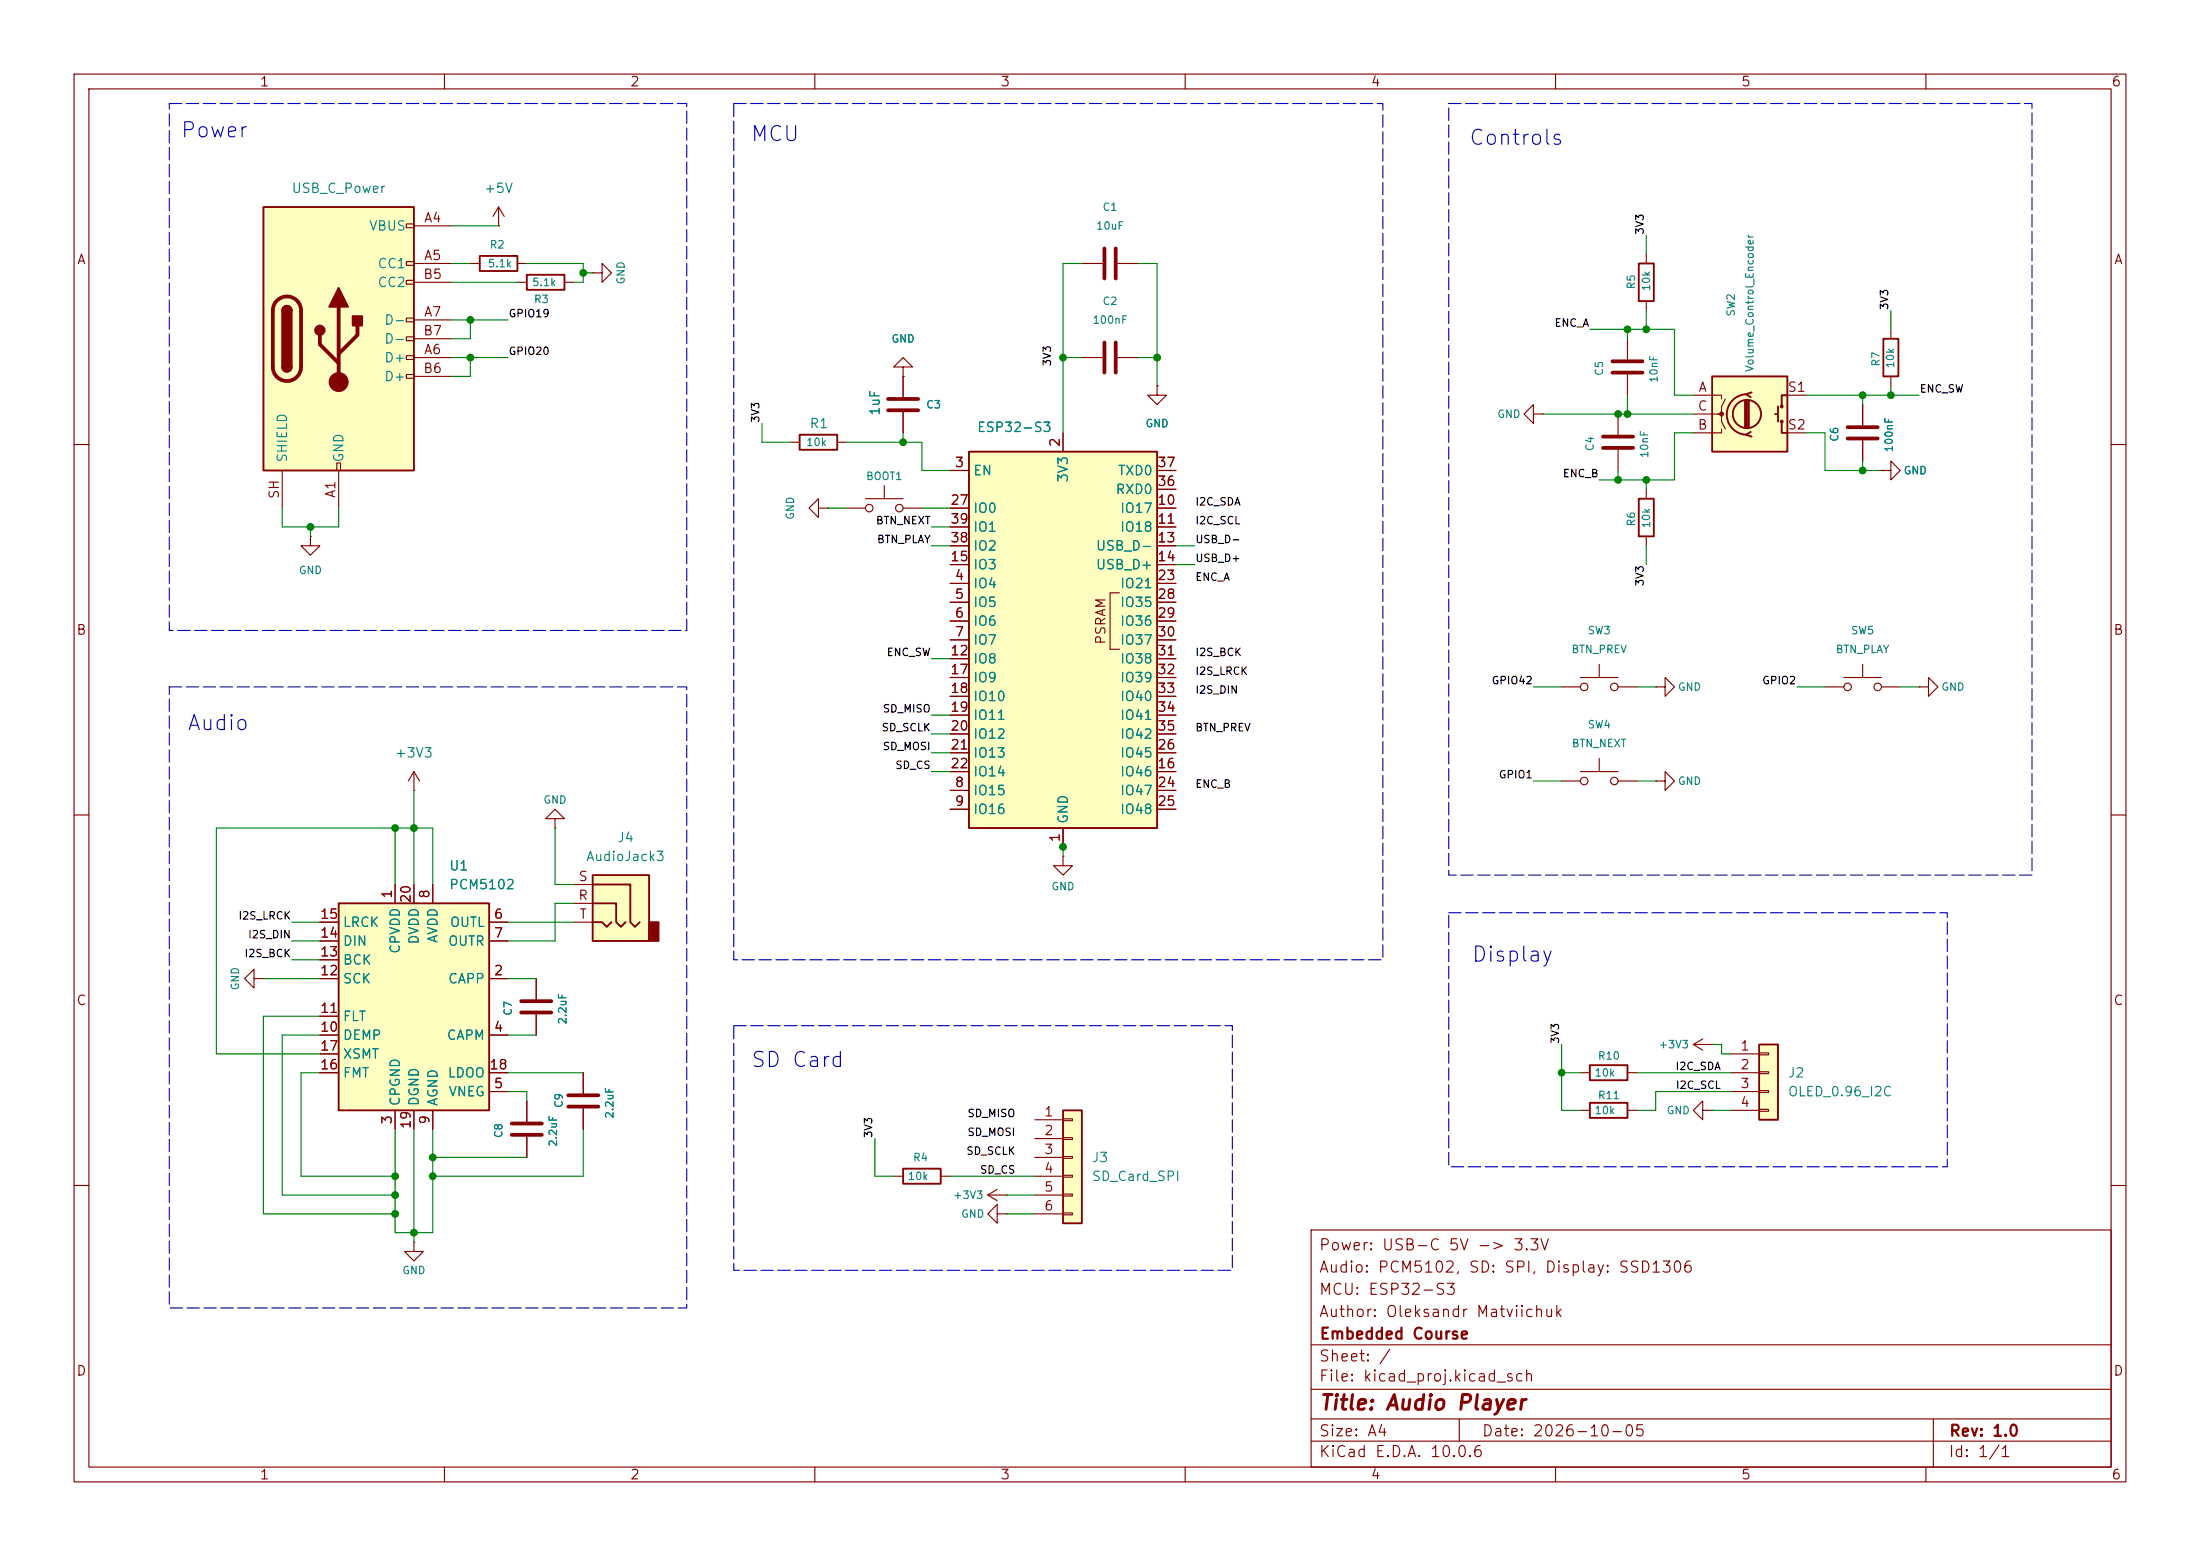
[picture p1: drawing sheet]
<svg xmlns="http://www.w3.org/2000/svg" width="297mm" height="210mm" viewBox="0 0 297 210" stroke-linecap="round" stroke-linejoin="round" font-family="sans-serif">
<g fill="none" stroke="#840000" stroke-width=".15">
<path d="M10 10h277v190h-277zM12 12h273v186h-273zM60 10v2M110 10v2M160 10v2M210 10v2M260 10v2M146 35.6h2.8M150.9 35.6h2.8M10 60h2M285 60h2M10 110h2"/>
<path d="M285 110h2M10 160h2M55.9 167.6v1.3h1.2l-1.2 1.3-1.3-1.3h1.3M55.9 167.6h.1M177 166h108v32h-108zM285 160h2M60 198v2M110 198v2M160 198v2M177 194.5h108M177 191.5h108M177 187.5h108"/>
<path d="M177 181.5h108M197 191.5v3M210 198v2M260 198v2M261 191.5v6.5"/>
</g>
<path d="M149.1 33.5v4.1M150.6 33.5v4.1" fill="none" stroke="#840000" stroke-width=".51"/>
<path d="M45.7 121.9h20.3v28h-20.3z" fill="#ffffc2"/>
<path d="M45.7 121.9h20.3v28h-20.3z" fill="none" stroke="#840000" stroke-width=".25"/>
<g fill="none" stroke="#840000" stroke-width=".15">
<path d="M53.3 119.4v2.5M55.9 119.4v2.5M58.4 119.4v2.5M74.9 110.5h-1.2l1.2-1.3 1.3 1.3h-1.3v1.3M74.9 111.8h.1M210.8 105.4h2.6M213.4 104.1h5M215.9 102.4v1.7M218.4 105.4h2.6M34.3 132.1v-1.3l-1.3 1.3 1.3 1.3v-1.3h1.3M35.6 132.1h.1M43.2 132.1h2.5"/>
<path d="M43.2 139.7h2.5M43.2 124.5h2.5M43.2 127h2.5M43.2 137.2h2.5M43.2 129.5h2.5M66 132.1h2.6M66 139.7h2.6M66 124.5h2.6M66 127h2.6M72.4 132.1v2.8M72.4 136.9v2.8M43.2 144.8h2.5"/>
<path d="M43.2 142.2h2.5M53.3 149.9v2.5M55.9 149.9v2.5M58.4 149.9v2.5M66 147.3h2.6M66 144.8h2.6"/>
<circle cx="213.9" cy="105.4" r=".51"/>
<circle cx="217.9" cy="105.4" r=".51"/>
</g>
<path d="M70.4 136.7h4M70.4 135.1h4" fill="none" stroke="#840000" stroke-width=".51"/>
<path d="M80 118.1h7.6v8.9h-7.6z" fill="#ffffc2"/>
<path d="M87.6 124.5h1.3v2.5h-1.3z" fill="#840000" stroke="#840000" stroke-width=".25"/>
<path d="M107.9 58.7h5.1v2h-5.1zM80 118.1h7.6v8.9h-7.6zM80 119.4h5.1v5.1l.6 .6 .7-.6M80 121.9h3.2v2.6l.6 .6 .7-.6M80 124.5h1.3l.6 .6 .6-.6" fill="none" stroke="#840000" stroke-width=".25"/>
<g fill="none" stroke="#840000" stroke-width=".15">
<path d="M80 36.8h1.3v-1.2l1.2 1.2-1.2 1.3v-1.3M80 36.8h.1M106.7 59.7h1.2M113 59.7h1.3M121.9 49.5h1.3l-1.3-1.2-1.3 1.2h1.3v1.3M121.9 50.8h.1M121.9 50.8v2.8M121.9 55.6v2.8M110.5 68.6v-1.3l-1.3 1.3 1.3 1.3v-1.3h1.3M111.8 68.6h.1M114.3 68.6h2.5M116.8 67.3h5.1"/>
<path d="M119.4 65.5v1.8M121.9 68.6h2.6M55.9 106.7h.1M55.9 104.1l-.8 1.3M55.9 104.1l.7 1.3M55.9 104.1v2.6M77.5 119.4h2.5M143.5 115.6v1.2h1.3l-1.3 1.3-1.3-1.3h1.3M143.5 115.6h.1M77.5 121.9h2.5M77.5 124.5h2.5"/>
<circle cx="117.3" cy="68.6" r=".51"/>
<circle cx="121.4" cy="68.6" r=".51"/>
</g>
<path d="M119.9 55.4h4.1M119.9 53.8h4.1" fill="none" stroke="#840000" stroke-width=".51"/>
<path d="M35.6 27.9h20.3v35.6h-20.3z" fill="#ffffc2"/>
<g fill="none" stroke="#840000" stroke-width=".15">
<path d="M54.9 30.2h1v.5h-1zM54.9 35.3h1v.5h-1zM54.9 37.8h1v.6h-1zM55.9 30.5h5.1M55.9 35.6h5.1M55.9 38.1h5.1M63.5 35.6h1.3M67.3 30.5h.1M67.3 27.9l-.8 1.3M67.3 27.9l.8 1.3M67.3 27.9v2.6M69.8 35.6h1.3"/>
<path d="M69.8 38.1h1.3M76.2 38.1h1.3M54.9 42.9h1v.5h-1zM54.9 45.5h1v.5h-1zM54.9 48h1v.5h-1zM54.9 50.5h1v.6h-1zM55.9 48.3h5.1M55.9 43.2h5.1M55.9 50.8h5.1M55.9 45.7h5.1M38.1 63.5v5.1M41.9 72.4v1.3h1.3l-1.3 1.2-1.3-1.2h1.3"/>
<path d="M41.9 72.4h.1M45.5 62.5h.5v1h-.5zM45.7 63.5v5.1M213.4 144.8h1.2M213.4 149.9h1.2M219.7 144.8h1.3M219.7 149.9h1.3M228.6 141l1.3 .7M228.6 141h2.5M229.9 149.9v-1.3l-1.3 1.3 1.3 1.2v-1.2h1.2M229.9 140.2l-1.3 .8M231.1 149.9h.1"/>
<path d="M231.1 141h.1"/>
</g>
<path d="M35.6 27.9h20.3v35.6h-20.3zM64.8 34.5h5v2.1h-5zM71.1 37.1h5.1v2h-5.1zM38.1 41.9a.64 .64 0 0 1 .6-.6 .64 .64 0 0 1 .7 .6M38.1 49.5a.64 .64 0 0 0 .6 .7 .64 .64 0 0 0 .7-.7M214.6 143.8h5.1v2h-5.1zM214.6 148.8h5.1v2.1h-5.1z" fill="none" stroke="#840000" stroke-width=".25"/>
<path d="M37.4 40.6a1.9 1.9 0 0 1 2.1-.4 1.9 1.9 0 0 1 1.1 1.7v7.6a1.91 1.91 0 0 1-1.9 1.9 1.91 1.91 0 0 1-1.9-1.9v-7.6a1.9 1.9 0 0 1 .6-1.3zM43.2 45.2v1.3l2.5 2.5M45.7 41.4v10.2M48.3 43.9v1.3l-2.6 2.6" fill="none" stroke="#840000" stroke-width=".51"/>
<g fill="#840000" stroke="#840000" stroke-width=".25">
<path d="M38.1 41.9h1.3v7.6h-1.3z"/>
<path d="M38.3 41.5a.64 .64 0 0 1 .7-.2 .64 .64 0 0 1 .4 .6h-1.3z"/>
<path d="M38.1 49.5h1.3a.64 .64 0 0 1-.7 .7 .64 .64 0 0 1-.6-.7z"/>
<path d="M45.7 38.9l1.3 2.5h-2.6z"/>
<path d="M47.6 42.7h1.3v1.2h-1.3z"/>
<circle cx="43.2" cy="44.6" r=".63"/>
</g>
<circle cx="45.7" cy="51.6" r="1.27" fill="#840000" stroke="#840000" stroke-width=".15"/>
<path d="M237.5 141h2.5v10.1h-2.5z" fill="#ffffc2"/>
<path d="M221.2 35.6h2.1v5h-2.1zM121.9 157.7h5.1v2.1h-5.1zM237.5 141h2.5v10.1h-2.5z" fill="none" stroke="#840000" stroke-width=".25"/>
<g fill="none" stroke="#840000" stroke-width=".15">
<path d="M222.2 34.3v1.3M218.4 55.9v2.8M222.2 40.6v1.3M218.4 60.7v2.8M223.5 105.4h1.3v-1.3l1.3 1.3-1.3 1.3v-1.3M223.5 105.4h.1M71.1 148.6v2.8M71.1 153.4v2.8M78.7 144.8v2.8M78.7 149.6v2.8M120.6 158.8h1.3M127 158.8h1.3"/>
<path d="M233.7 142.2h3.8M233.7 144.8h3.8M233.7 147.3h3.8M233.7 149.9h3.8M237.5 142.1h1.3v.3h-1.3zM237.5 144.7h1.3v.2h-1.3zM237.5 147.2h1.3v.2h-1.3zM237.5 149.7h1.3v.3h-1.3zM133.3 161.3l1.3 .8M133.3 161.3h2.6M134.6 163.8v-1.2l-1.3 1.2 1.3 1.3v-1.3h1.3M134.6 160.5l-1.3 .8"/>
<path d="M135.9 163.8h.1M135.9 161.3h.1"/>
</g>
<path d="M216.4 58.9h4.1M216.4 60.5h4.1M69.1 153.2h4.1M69.1 151.6h4.1M76.7 149.4h4.1M76.7 147.8h4.1" fill="none" stroke="#840000" stroke-width=".51"/>
<path d="M231.1 50.8h10.2v10.2h-10.2z" fill="#ffffc2"/>
<g fill="none" stroke="#840000" stroke-width=".25">
<path d="M231.1 50.8h10.2v10.2h-10.2zM235.6 54.1v3.6M235.8 53.2a2.73 2.73 0 0 0-2.7 2.7 2.73 2.73 0 0 0 2.7 2.8M235.8 54.1v3.6M236.1 54.1v3.6M236.3 58.3l-.6 .4 .8 .2M236.5 53l-.8 .2 .6 .4M239.6 55.9h.4M240 54.9v2M240.5 56.9v1.5h.8M241.3 53.3h-.8v1.6M254.3 45.7h2v5.1h-2z"/>
<path d="M221.2 67.3h2.1v5.1h-2.1z"/>
<circle cx="235.8" cy="55.9" r="1.9"/>
<circle cx="240.5" cy="54.9" r=".13"/>
<circle cx="240.5" cy="56.9" r=".13"/>
</g>
<g fill="none" stroke="#840000" stroke-width=".15">
<path d="M207 55.9v-1.3l-1.3 1.3 1.3 1.3v-1.3h1.3M208.3 55.9h.1M219.7 45.7v2.8M219.7 50.5v2.8M228.6 53.3h3.8v.5M228.6 55.9h3.8v1l.5 1M232.4 57.9v.5h-3.8M232.9 53.8l-.5 1.1v1h-.5M241.3 53.3h2.5M241.3 58.4h2.5M251.5 54.6v2.8M251.5 59.4v2.8"/>
<path d="M255.3 44.5v1.2M255.3 50.8v1.3M222.2 66v1.3M222.2 72.4v1.3M254 63.5h1.3v-1.3l1.2 1.3-1.2 1.3v-1.3M254 63.5h.1M210.8 92.7h2.6M213.4 91.4h5M215.9 89.7v1.7M218.4 92.7h2.6M223.5 92.7h1.3v-1.3l1.3 1.3-1.3 1.3v-1.3M223.5 92.7h.1"/>
<path d="M246.4 92.7h2.5M248.9 91.4h5.1M251.5 89.7v1.7M254 92.7h2.5M259.1 92.7h1.2v-1.3l1.3 1.3-1.3 1.3v-1.3M259.1 92.7h.1"/>
<circle cx="213.9" cy="92.7" r=".51"/>
<circle cx="217.9" cy="92.7" r=".51"/>
<circle cx="249.4" cy="92.7" r=".51"/>
<circle cx="253.5" cy="92.7" r=".51"/>
</g>
<circle cx="232.4" cy="55.9" r=".25" fill="#840000" stroke="#840000" stroke-width=".15"/>
<path d="M217.7 50.3h4M217.7 48.8h4M249.4 59.2h4.1M249.4 57.7h4.1" fill="none" stroke="#840000" stroke-width=".51"/>
<path d="M143.5 149.9h2.5v15.2h-2.5z" fill="#ffffc2"/>
<path d="M143.5 149.9h2.5v15.2h-2.5z" fill="none" stroke="#840000" stroke-width=".25"/>
<g fill="none" stroke="#840000" stroke-width=".15">
<path d="M156.2 52.1v1.2h1.3l-1.3 1.3-1.3-1.3h1.3M156.2 52.1h.1M139.7 151.1h3.8M139.7 153.7h3.8M139.7 156.2h3.8M139.7 158.8h3.8M143.5 151h1.3v.3h-1.3zM143.5 153.5h1.3v.3h-1.3zM143.5 156.1h1.3v.2h-1.3zM143.5 158.6h1.3v.3h-1.3zM139.7 161.3h3.8M139.7 163.8h3.8"/>
<path d="M143.5 161.2h1.3v.2h-1.3zM143.5 163.7h1.3v.3h-1.3z"/>
</g>
<path d="M130.8 61h25.4v50.8h-25.4z" fill="#ffffc2"/>
<path d="M130.8 61h25.4v50.8h-25.4z" fill="none" stroke="#840000" stroke-width=".25"/>
<g fill="none" stroke="#840000" stroke-width=".15">
<path d="M121.9 50.8h.1M121.9 50.8v2.8M121.9 55.6v2.8M143.5 58.4v2.6M146 48.3h2.8M150.9 48.3h2.8M156.2 52.1h.1M251.5 54.6v2.8M251.5 59.4v2.8M128.3 63.5h2.5M128.3 78.7h2.5M128.3 68.6h2.5"/>
<path d="M128.3 71.1h2.5M128.3 73.7h2.5M128.3 76.2h2.5M156.2 63.5h2.5M156.2 78.7h2.5M156.2 68.6h2.5M156.2 71.1h2.5M156.2 73.7h2.5M156.2 76.2h2.5M156.2 66h2.5M254 63.5h.1M128.3 81.3h2.5"/>
<path d="M128.3 83.8h2.5M128.3 86.4h2.5M128.3 88.9h2.5M128.3 91.4h2.5M128.3 94h2.5M128.3 96.5h2.5M128.3 99.1h2.5M151.1 80h-1.2v7.6h1.2M156.2 81.3h2.5M156.2 83.8h2.5M156.2 86.4h2.5M156.2 88.9h2.5"/>
<path d="M156.2 91.4h2.5M156.2 94h2.5M156.2 96.5h2.5M156.2 99.1h2.5M53.3 119.4v2.5M55.9 119.4v2.5M58.4 119.4v2.5M128.3 106.7h2.5M128.3 109.2h2.5M128.3 104.1h2.5M128.3 101.6h2.5M143.5 111.8v2.5"/>
<path d="M156.2 106.7h2.5M156.2 109.2h2.5M156.2 104.1h2.5M156.2 101.6h2.5M43.2 132.1h2.5M43.2 139.7h2.5M43.2 124.5h2.5M43.2 127h2.5M43.2 137.2h2.5M43.2 129.5h2.5M66 132.1h2.6M66 139.7h2.6"/>
<path d="M66 124.5h2.6M66 127h2.6M72.4 132.1v2.8M72.4 136.9v2.8M43.2 144.8h2.5M43.2 142.2h2.5M53.3 149.9v2.5M55.9 149.9v2.5M58.4 149.9v2.5M66 147.3h2.6M66 144.8h2.6M71.1 148.6v2.8"/>
<path d="M71.1 153.4v2.8M78.7 144.8v2.8M78.7 149.6v2.8"/>
</g>
<path d="M149.1 46.2v4.1M150.6 46.2v4.1" fill="none" stroke="#840000" stroke-width=".51"/>
<g fill="none" stroke="#008400" stroke-width=".15">
<path d="M61 35.6h2.5M61 38.1h8.8M61 30.5h6.3M71.1 35.6h7.6v2.5h-1.2M78.7 36.8h1.3M146 35.6h-2.5v22.8M153.7 35.6h2.5v16.5M222.2 31.8v2.5M61 48.3h7.6M61 43.2h7.6M63.5 43.2v2.5h-2.5M63.5 48.3v2.5h-2.5"/>
<path d="M102.9 57.2v2.5h3.8M114.3 59.7h10.2v3.8h3.8M121.9 58.4v1.3M143.5 48.3h2.5M153.7 48.3h2.5M208.3 55.9h20.3M214.6 44.5h11.5v8.8h2.5M219.7 44.5v1.2M219.7 53.3v2.6M222.2 41.9v2.6M228.6 58.4h-2.5v6.4h-10.2M243.8 53.3h15.3"/>
<path d="M243.8 58.4h2.6v5.1h7.6M251.5 53.3v1.3M255.3 41.9v2.6M255.3 52.1v1.2M38.1 68.6v2.5h7.6v-2.5M41.9 71.1v1.3M111.8 68.6h2.5M124.5 68.6h3.8M125.7 73.7h2.6M125.7 71.1h2.6M158.7 76.2h2.6M158.7 73.7h2.6"/>
<path d="M218.4 63.5v1.3M222.2 64.8v1.2M222.2 73.7v2.5M251.5 62.2v1.3M125.7 96.5h2.6M125.7 88.9h2.6M125.7 99.1h2.6M207 92.7h3.8M221 92.7h2.5M242.6 92.7h3.8M256.5 92.7h2.6M53.3 111.8v7.6"/>
<path d="M55.9 106.7v12.7M58.4 119.4v-7.6h-29.2v30.4h14M74.9 111.8v7.6h2.6M125.7 104.1h2.6M125.7 101.6h2.6M143.5 111.8v3.8M207 105.4h3.8M221 105.4h2.5M35.6 132.1h7.6M39.4 129.5h3.8M39.4 127h3.8M39.4 124.5h3.8"/>
<path d="M43.2 137.2h-7.6v26.6h17.7M43.2 139.7h-5.1v21.6h15.2M68.6 139.7h3.8M68.6 132.1h3.8M68.6 124.5h8.9M77.5 121.9h-2.6v5.1h-6.3M43.2 144.8h-2.6v14h12.7M53.3 152.4v14h5.1v-14M55.9 152.4v15.2M58.4 156.2h12.7M68.6 144.8h10.1M68.6 147.3h2.5v1.3"/>
<path d="M78.7 152.4v6.4h-20.3M118.1 153.7v5.1h2.5M128.3 158.8h11.4M210.8 144.8h2.6M210.8 141v8.9h2.6M221 144.8h12.7M231.1 149.9h2.6M231.1 141h1.3v1.2h1.3M233.7 147.3h-10.2v2.6h-2.5M135.9 163.8h3.8M135.9 161.3h3.8"/>
</g>
<path d="M22.9 14h69.8v71.1h-69.8zM99.1 14h87.6v115.5h-87.6zM195.6 14h78.7v104.1h-78.7zM22.9 92.7h69.8v83.8h-69.8zM99.1 138.4h67.3v33.1h-67.3zM195.6 123.2h67.3v34.3h-67.3z" fill="none" stroke="#0000c2" stroke-width=".15" stroke-dasharray="1.7 .6"/>
<g fill="#008400" stroke="#008400" stroke-width=".14">
<circle cx="210.8" cy="144.8" r=".46"/>
<circle cx="143.5" cy="48.3" r=".46"/>
<circle cx="218.4" cy="55.9" r=".46"/>
<circle cx="219.7" cy="44.5" r=".46"/>
<circle cx="156.2" cy="48.3" r=".46"/>
<circle cx="143.5" cy="114.3" r=".46"/>
<circle cx="251.5" cy="63.5" r=".46"/>
<circle cx="222.2" cy="44.5" r=".46"/>
<circle cx="251.5" cy="53.3" r=".46"/>
<circle cx="255.3" cy="53.3" r=".46"/>
<circle cx="222.2" cy="64.8" r=".46"/>
<circle cx="219.7" cy="55.9" r=".46"/>
<circle cx="218.4" cy="64.8" r=".46"/>
<circle cx="78.7" cy="36.8" r=".46"/>
<circle cx="63.5" cy="48.3" r=".46"/>
<circle cx="41.9" cy="71.1" r=".46"/>
<circle cx="63.5" cy="43.2" r=".46"/>
<circle cx="121.9" cy="59.7" r=".46"/>
<circle cx="55.9" cy="166.4" r=".46"/>
<circle cx="53.3" cy="161.3" r=".46"/>
<circle cx="53.3" cy="163.8" r=".46"/>
<circle cx="53.3" cy="158.8" r=".46"/>
<circle cx="58.4" cy="156.2" r=".46"/>
<circle cx="58.4" cy="158.8" r=".46"/>
<circle cx="55.9" cy="111.8" r=".46"/>
<circle cx="53.3" cy="111.8" r=".46"/>
</g>
<g font-size="2" fill="#0000c2">
<text x="24.3" y="19.1">Power</text>
<text x="101.2" y="19.6">MCU</text>
<text x="198.2" y="20.1">Controls</text>
<text x="25.1" y="99.1">Audio</text>
<text x="198.5" y="130.3">Display</text>
<text x="101.3" y="144.6">SD Card</text>
</g>
<text font-size="2" fill="#840000" x="178" y="190.8">Title: Audio Player</text>
<g font-size="1.5" fill="#840000">
<text x="178" y="172.1">Audio: PCM5102, SD: SPI, Display: SSD1306</text>
<text x="178" y="169.1">Power: USB-C 5V -&gt; 3.3V</text>
<text x="178" y="178.1">Author: Oleksandr Matviichuk</text>
<text x="178" y="175.1">MCU: ESP32-S3</text>
<text x="178" y="184.1">Sheet: /</text>
<text x="178" y="181.1">Embedded Course</text>
<text x="178" y="186.8">File: kicad_proj.kicad_sch</text>
<text x="178" y="197">KiCad E.D.A. 10.0.6</text>
<text x="178" y="194.2">Size: A4</text>
<text x="200" y="194.2">Date: 2026-10-05</text>
<text x="263" y="197">Id: 1/1</text>
<text x="263" y="194.2">Rev: 1.0</text>
</g>
<g font-size="1.3" fill="#840000">
<text x="35" y="12">1</text>
<text x="85" y="12">2</text>
<text x="135" y="12">3</text>
<text x="185" y="12">4</text>
<text x="235" y="12">5</text>
<text x="285" y="12">6</text>
<text x="10.3" y="36">A</text>
<text x="57.1" y="30.3">A4</text>
<text x="57.1" y="35.4">A5</text>
<text x="285.3" y="36">A</text>
<text x="57.1" y="38">B5</text>
<text x="57.1" y="45.6">B7</text>
<text x="57.1" y="43">A7</text>
<text x="57.1" y="50.7">B6</text>
<text x="57.1" y="48.1">A6</text>
<text x="229.2" y="53.2">A</text>
<text x="241.2" y="53.2">S1</text>
<text x="229.1" y="58.3">B</text>
<text x="229.1" y="55.7">C</text>
<text x="241.2" y="58.3">S2</text>
<text x="128.8" y="63.4">3</text>
<text x="143.4" y="60.4" transform="rotate(-90 143.4 60.4)">2</text>
<text x="156.1" y="65.9">36</text>
<text x="156.1" y="63.4">37</text>
<text x="38" y="67.4" transform="rotate(-90 38 67.4)">SH</text>
<text x="45.6" y="67.3" transform="rotate(-90 45.6 67.3)">A1</text>
<text x="128.2" y="68.4">27</text>
<text x="128.2" y="71">39</text>
<text x="156.1" y="68.4">10</text>
<text x="156.1" y="71">11</text>
<text x="128.2" y="76.1">15</text>
<text x="128.2" y="73.5">38</text>
<text x="156.1" y="73.5">13</text>
<text x="156.1" y="76.1">14</text>
<text x="128.8" y="78.6">4</text>
<text x="128.8" y="81.1">5</text>
<text x="128.8" y="83.7">6</text>
<text x="156.1" y="78.6">23</text>
<text x="156.1" y="81.1">28</text>
<text x="156.1" y="83.7">29</text>
<text x="10.2" y="86">B</text>
<text x="128.2" y="88.8">12</text>
<text x="128.8" y="86.2">7</text>
<text x="149.6" y="87.1" transform="rotate(-90 149.6 87.1)">PSRAM</text>
<text x="156.1" y="86.2">30</text>
<text x="156.1" y="88.8">31</text>
<text x="285.2" y="86">B</text>
<text x="128.2" y="91.3">17</text>
<text x="128.2" y="93.8">18</text>
<text x="156.1" y="91.3">32</text>
<text x="156.1" y="93.8">33</text>
<text x="128.2" y="96.4">19</text>
<text x="128.2" y="98.9">20</text>
<text x="128.2" y="101.5">21</text>
<text x="156.1" y="101.5">26</text>
<text x="156.1" y="96.4">34</text>
<text x="156.1" y="98.9">35</text>
<text x="128.2" y="104">22</text>
<text x="128.8" y="106.5">8</text>
<text x="156.1" y="104">16</text>
<text x="156.1" y="106.5">24</text>
<text x="128.8" y="109.1">9</text>
<text x="143.4" y="113.8" transform="rotate(-90 143.4 113.8)">1</text>
<text x="156.1" y="109.1">25</text>
<text x="78" y="119.2">S</text>
<text x="43.1" y="124.3">15</text>
<text x="53.2" y="121.4" transform="rotate(-90 53.2 121.4)">1</text>
<text x="55.7" y="122" transform="rotate(-90 55.7 122)">20</text>
<text x="58.3" y="121.4" transform="rotate(-90 58.3 121.4)">8</text>
<text x="66.6" y="124.3">6</text>
<text x="78" y="121.8">R</text>
<text x="78.1" y="124.3">T</text>
<text x="43.1" y="131.9">12</text>
<text x="43.1" y="129.4">13</text>
<text x="43.1" y="126.9">14</text>
<text x="66.6" y="131.9">2</text>
<text x="66.6" y="126.9">7</text>
<text x="10.2" y="136">C</text>
<text x="43.1" y="137">11</text>
<text x="285.2" y="136">C</text>
<text x="43.1" y="139.6">10</text>
<text x="43.1" y="142.1">17</text>
<text x="66.6" y="139.6">4</text>
<text x="234.9" y="142.1">1</text>
<text x="43.1" y="144.6">16</text>
<text x="66" y="144.6">18</text>
<text x="66.6" y="147.2">5</text>
<text x="234.9" y="144.6">2</text>
<text x="234.9" y="147.2">3</text>
<text x="234.9" y="149.7">4</text>
<text x="53.2" y="151.9" transform="rotate(-90 53.2 151.9)">3</text>
<text x="55.7" y="152.5" transform="rotate(-90 55.7 152.5)">19</text>
<text x="58.3" y="151.9" transform="rotate(-90 58.3 151.9)">9</text>
<text x="140.9" y="151">1</text>
<text x="140.9" y="153.5">2</text>
<text x="140.9" y="156.1">3</text>
<text x="140.9" y="158.6">4</text>
<text x="140.9" y="161.2">5</text>
<text x="140.9" y="163.7">6</text>
<text x="10.2" y="186">D</text>
<text x="285.2" y="186">D</text>
<text x="35" y="200">1</text>
<text x="85" y="200">2</text>
<text x="135" y="200">3</text>
<text x="185" y="200">4</text>
<text x="235" y="200">5</text>
<text x="285" y="200">6</text>
</g>
<g font-size="1.3" fill="#008484">
<text x="39.3" y="26.4">USB_C_Power</text>
<text x="65.2" y="26.4">+5V</text>
<text x="49.7" y="31.4">VBUS</text>
<text x="50.9" y="36.5">CC1</text>
<text x="50.9" y="39.1">CC2</text>
<text x="51.8" y="44.1">D-</text>
<text x="51.8" y="46.7">D-</text>
<text x="51.8" y="49.2">D+</text>
<text x="51.8" y="51.8">D+</text>
<text x="109.2" y="58.1">R1</text>
<text x="119.1" y="56.2" transform="rotate(-90 119.1 56.2)">1uF</text>
<text x="131.8" y="58.6">ESP32-S3</text>
<text x="39.1" y="62.5" transform="rotate(-90 39.1 62.5)">SHIELD</text>
<text x="46.7" y="62.5" transform="rotate(-90 46.7 62.5)">GND</text>
<text x="131.3" y="64.5">EN</text>
<text x="144.5" y="65.2" transform="rotate(-90 144.5 65.2)">3V3</text>
<text x="150.8" y="64.5">TXD0</text>
<text x="131.3" y="69.5">IO0</text>
<text x="150.5" y="67">RXD0</text>
<text x="151.1" y="69.5">IO17</text>
<text x="131.3" y="77.2">IO3</text>
<text x="131.3" y="74.6">IO2</text>
<text x="131.3" y="72.1">IO1</text>
<text x="147.9" y="74.6">USB_D-</text>
<text x="147.9" y="77.2">USB_D+</text>
<text x="151.1" y="72.1">IO18</text>
<text x="131.3" y="79.7">IO4</text>
<text x="131.3" y="82.2">IO5</text>
<text x="151.1" y="79.7">IO21</text>
<text x="151.1" y="82.2">IO35</text>
<text x="131.3" y="84.8">IO6</text>
<text x="131.3" y="87.3">IO7</text>
<text x="131.3" y="89.9">IO8</text>
<text x="151.1" y="84.8">IO36</text>
<text x="151.1" y="87.3">IO37</text>
<text x="151.1" y="89.9">IO38</text>
<text x="131.3" y="92.4">IO9</text>
<text x="131.3" y="94.9">IO10</text>
<text x="151.1" y="92.4">IO39</text>
<text x="151.1" y="94.9">IO40</text>
<text x="131.3" y="97.5">IO11</text>
<text x="131.3" y="100">IO12</text>
<text x="151.1" y="97.5">IO41</text>
<text x="151.1" y="100">IO42</text>
<text x="53.2" y="102.6">+3V3</text>
<text x="131.3" y="107.6">IO15</text>
<text x="131.3" y="102.6">IO13</text>
<text x="131.3" y="105.1">IO14</text>
<text x="151.1" y="105.1">IO46</text>
<text x="151.1" y="107.6">IO47</text>
<text x="151.1" y="102.6">IO45</text>
<text x="83.2" y="114">J4</text>
<text x="131.3" y="110.2">IO16</text>
<text x="144.5" y="111.3" transform="rotate(-90 144.5 111.3)">GND</text>
<text x="151.1" y="110.2">IO48</text>
<text x="60.5" y="117.8">U1</text>
<text x="79" y="116.5">AudioJack3</text>
<text x="46.2" y="125.4">LRCK</text>
<text x="60.5" y="120.3">PCM5102</text>
<text x="60.6" y="125.4">OUTL</text>
<text x="46.2" y="130.5">BCK</text>
<text x="46.2" y="128">DIN</text>
<text x="54.3" y="128.8" transform="rotate(-90 54.3 128.8)">CPVDD</text>
<text x="56.8" y="127.6" transform="rotate(-90 56.8 127.6)">DVDD</text>
<text x="59.4" y="127.4" transform="rotate(-90 59.4 127.4)">AVDD</text>
<text x="60.4" y="128">OUTR</text>
<text x="46.2" y="133">SCK</text>
<text x="60.4" y="133">CAPP</text>
<text x="46.2" y="140.7">DEMP</text>
<text x="46.2" y="138.1">FLT</text>
<text x="46.2" y="143.2">XSMT</text>
<text x="60.2" y="140.7">CAPM</text>
<text x="46.2" y="145.7">FMT</text>
<text x="54.3" y="149.4" transform="rotate(-90 54.3 149.4)">CPGND</text>
<text x="56.8" y="149.4" transform="rotate(-90 56.8 149.4)">DGND</text>
<text x="59.4" y="149.4" transform="rotate(-90 59.4 149.4)">AGND</text>
<text x="60.3" y="145.7">LDOO</text>
<text x="60.5" y="148.3">VNEG</text>
<text x="241.3" y="145.7">J2</text>
<text x="241.3" y="148.3">OLED_0.96_I2C</text>
<text x="147.3" y="157.2">J3</text>
<text x="147.3" y="159.7">SD_Card_SPI</text>
</g>
<g font-size="1" fill="#008484">
<text x="148.8" y="28.7">C1</text>
<text x="66" y="33.8">R2</text>
<text x="147.9" y="31.2">10uF</text>
<text x="65.8" y="36.3">5.1k</text>
<text x="71.8" y="38.9">5.1k</text>
<text x="72" y="41.2">R3</text>
<text x="84.6" y="38.5" transform="rotate(-90 84.6 38.5)">GND</text>
<text x="148.8" y="41.4">C2</text>
<text x="221" y="39.1" transform="rotate(-90 221 39.1)">R5</text>
<text x="223" y="39.4" transform="rotate(-90 223 39.4)">10k</text>
<text x="120.3" y="46.5">GND</text>
<text x="147.4" y="43.9">100nF</text>
<text x="234.4" y="42.8" transform="rotate(-90 234.4 42.8)">SW2</text>
<text x="216.7" y="50.8" transform="rotate(-90 216.7 50.8)">C5</text>
<text x="224" y="51.7" transform="rotate(-90 224 51.7)">10nF</text>
<text x="237" y="50.3" transform="rotate(-90 237 50.3)">Volume_Control_Encoder</text>
<text x="254" y="49.5" transform="rotate(-90 254 49.5)">R7</text>
<text x="256" y="49.8" transform="rotate(-90 256 49.8)">10k</text>
<text x="125" y="55.4">C3</text>
<text x="154.6" y="57.9">GND</text>
<text x="202.1" y="56.6">GND</text>
<text x="248.4" y="59.7" transform="rotate(-90 248.4 59.7)">C6</text>
<text x="108.8" y="60.5">10k</text>
<text x="116.8" y="65">BOOT1</text>
<text x="215.4" y="61" transform="rotate(-90 215.4 61)">C4</text>
<text x="222.8" y="61.9" transform="rotate(-90 222.8 61.9)">10nF</text>
<text x="255.8" y="61.1" transform="rotate(-90 255.8 61.1)">100nF</text>
<text x="256.9" y="64.3">GND</text>
<text x="107.4" y="70.2" transform="rotate(-90 107.4 70.2)">GND</text>
<text x="221" y="71.1" transform="rotate(-90 221 71.1)">R6</text>
<text x="223" y="71.4" transform="rotate(-90 223 71.4)">10k</text>
<text x="40.3" y="77.7">GND</text>
<text x="212.1" y="88.4">BTN_PREV</text>
<text x="214.3" y="85.9">SW3</text>
<text x="247.8" y="88.4">BTN_PLAY</text>
<text x="249.8" y="85.9">SW5</text>
<text x="226.4" y="93.5">GND</text>
<text x="262" y="93.5">GND</text>
<text x="212.1" y="101.1">BTN_NEXT</text>
<text x="214.3" y="98.6">SW4</text>
<text x="226.4" y="106.2">GND</text>
<text x="73.3" y="108.7">GND</text>
<text x="141.9" y="120.4">GND</text>
<text x="32.5" y="133.7" transform="rotate(-90 32.5 133.7)">GND</text>
<text x="69.3" y="137.2" transform="rotate(-90 69.3 137.2)">C7</text>
<text x="76.7" y="138.4" transform="rotate(-90 76.7 138.4)">2.2uF</text>
<text x="215.6" y="143.3">R10</text>
<text x="223.8" y="141.7">+3V3</text>
<text x="76.2" y="149.6" transform="rotate(-90 76.2 149.6)">C9</text>
<text x="215.2" y="145.5">10k</text>
<text x="215.6" y="148.6">R11</text>
<text x="68.1" y="153.7" transform="rotate(-90 68.1 153.7)">C8</text>
<text x="75.4" y="154.9" transform="rotate(-90 75.4 154.9)">2.2uF</text>
<text x="83.1" y="151.1" transform="rotate(-90 83.1 151.1)">2.2uF</text>
<text x="215.2" y="150.6">10k</text>
<text x="224.9" y="150.6">GND</text>
<text x="122.5" y="159.5">10k</text>
<text x="123.2" y="157">R4</text>
<text x="128.6" y="162.1">+3V3</text>
<text x="129.7" y="164.6">GND</text>
<text x="54.2" y="172.2">GND</text>
</g>
<g font-size="1">
<text x="222.1" y="31.8" transform="rotate(-90 222.1 31.8)">3V3</text>
<text x="255.2" y="41.9" transform="rotate(-90 255.2 41.9)">3V3</text>
<text x="68.6" y="43.1">GPIO19</text>
<text x="209.8" y="44.3">ENC_A</text>
<text x="68.6" y="48.2">GPIO20</text>
<text x="142.1" y="49.5" transform="rotate(-90 142.1 49.5)">3V3</text>
<text x="259.1" y="53.2">ENC_SW</text>
<text x="102.8" y="57.2" transform="rotate(-90 102.8 57.2)">3V3</text>
<text x="210.9" y="64.7">ENC_B</text>
<text x="118.2" y="71">BTN_NEXT</text>
<text x="161.3" y="68.5">I2C_SDA</text>
<text x="161.3" y="71">I2C_SCL</text>
<text x="118.3" y="73.6">BTN_PLAY</text>
<text x="161.3" y="73.6">USB_D-</text>
<text x="161.3" y="76.1">USB_D+</text>
<text x="161.3" y="78.6">ENC_A</text>
<text x="222.1" y="79.2" transform="rotate(-90 222.1 79.2)">3V3</text>
<text x="119.6" y="88.8">ENC_SW</text>
<text x="161.3" y="88.8">I2S_BCK</text>
<text x="161.3" y="93.9">I2S_DIN</text>
<text x="161.3" y="91.3">I2S_LRCK</text>
<text x="201.3" y="92.6">GPIO42</text>
<text x="237.8" y="92.6">GPIO2</text>
<text x="118.9" y="99">SD_SCLK</text>
<text x="119.1" y="101.5">SD_MOSI</text>
<text x="119.1" y="96.4">SD_MISO</text>
<text x="161.3" y="99">BTN_PREV</text>
<text x="120.8" y="104">SD_CS</text>
<text x="161.3" y="106.6">ENC_B</text>
<text x="202.3" y="105.3">GPIO1</text>
<text x="32.1" y="124.4">I2S_LRCK</text>
<text x="32.9" y="129.4">I2S_BCK</text>
<text x="33.4" y="126.9">I2S_DIN</text>
<text x="210.7" y="141" transform="rotate(-90 210.7 141)">3V3</text>
<text x="226.1" y="144.7">I2C_SDA</text>
<text x="226.2" y="147.2">I2C_SCL</text>
<text x="118" y="153.7" transform="rotate(-90 118 153.7)">3V3</text>
<text x="130.5" y="153.6">SD_MOSI</text>
<text x="130.5" y="151">SD_MISO</text>
<text x="130.4" y="156.1">SD_SCLK</text>
<text x="132.2" y="158.6">SD_CS</text>
</g>
</svg>
